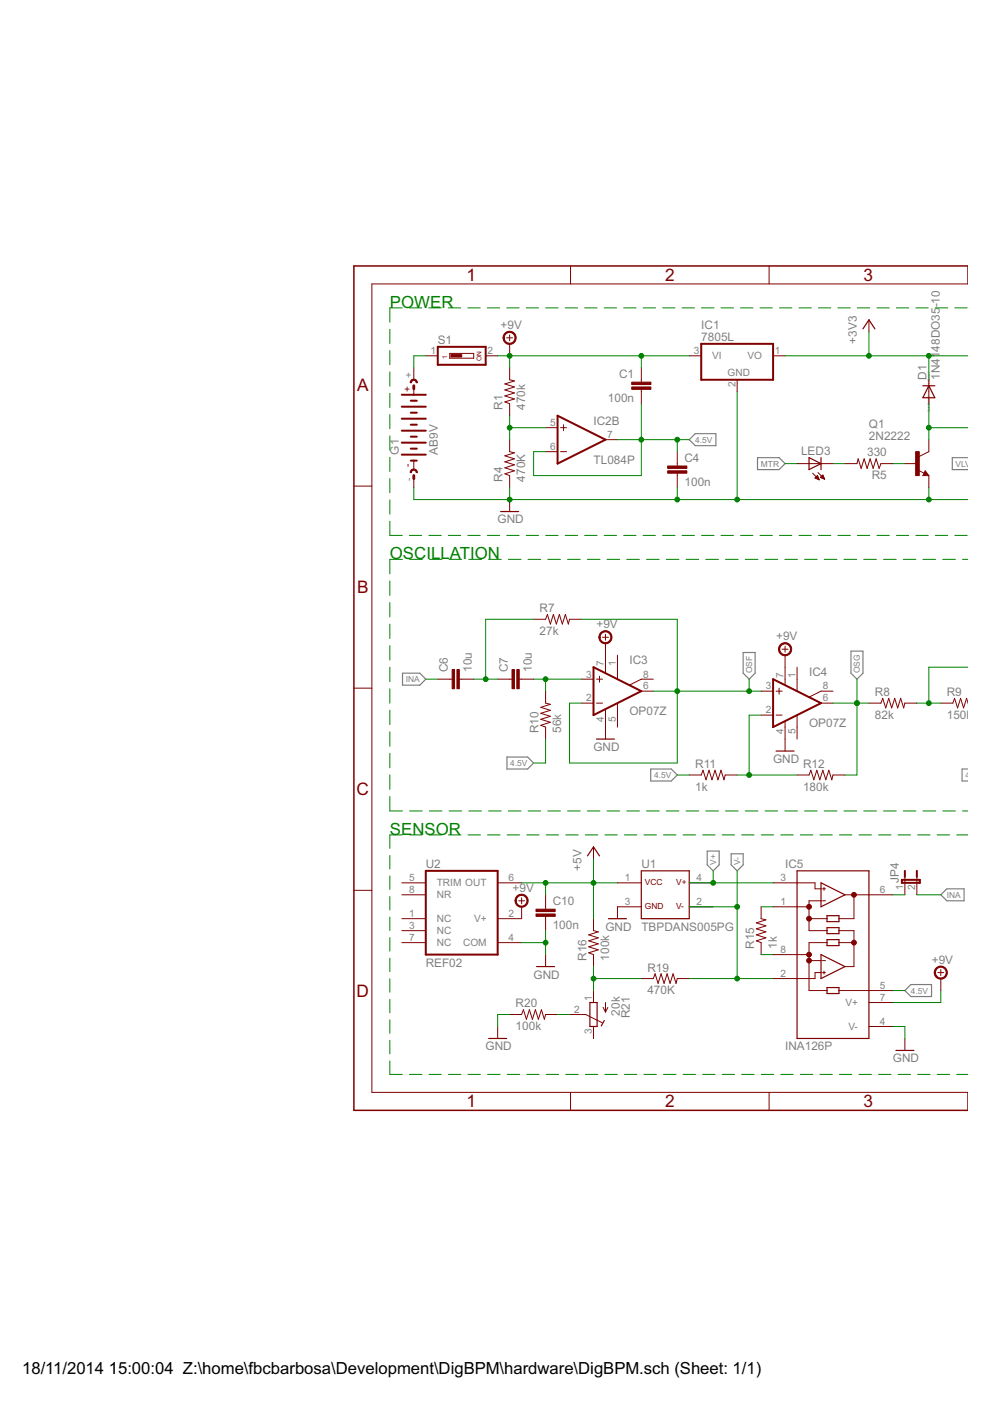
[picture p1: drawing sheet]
<svg xmlns="http://www.w3.org/2000/svg" width="210mm" height="297mm" viewBox="0 0 210 297" stroke-linecap="round" stroke-linejoin="round" font-family="sans-serif">
<g fill="none" stroke="#808080" stroke-width=".25">
<path d="M146.1 93.2l1.3-1.3h4.4v2.6h-4.4zM160.6 97h4.6l1.3 1.3-1.3 1.3h-4.6zM205.2 97h-3.3v2.6h3.3M157.6 138.3h2.5v4.4l-1.3 1.3-1.2-1.3zM180.4 138h2.6v4.7l-1.3 1.3-1.3-1.3zM85.3 142.7h3.7l1.3 1.3-1.3 1.3h-3.7zM107.5 160.5h4.4l1.2 1.3-1.2 1.2h-4.4zM138 163h4.3l1.3 1.3-1.3 1.3h-4.3zM205.2 163h-1.2v2.6h1.2M149.9 180.4h2.6v3l-1.3 1.2-1.3-1.2zM155 181h2.6v2.4l-1.3 1.2-1.3-1.2zM199.5 189.7l1.2-1.3h3.7v2.6h-3.7z"/>
<path d="M191.9 210l1.2-1.3h4.4v2.6h-4.4z"/>
</g>
<path d="M205.2 56.4h-130.2v179h130.2" fill="none" stroke="#800000" stroke-width=".32"/>
<g fill="none" stroke="#800000" stroke-width=".21">
<path d="M121 56.4v3.8M163.1 56.4v3.8M87.7 78v2.5M90.3 75.4h2.5M95.4 74.9h5v1h-5zM103 75.4h2.5M107.4 71.6h1.3M108.1 78v2.5l1 .3-2.1 .6 2.1 .6-2.1 .7 2.1 .6-2.1 .6 2.1 .7-2.1 .6 1.1 .4v2.5M108.1 71v1.3M108.1 72.9v2.5M136 78v3M146.1 75.4h2.6"/>
<path d="M163.9 75.4h2.6M184.2 67.8v2.6M205.2 60.2h-126.4v171.4h126.4M87.7 82.4v1.3M87.7 97.7v1.9M108.1 93.2v2.6l1 .2-2.1 .6 2.1 .7-2.1 .6 2.1 .7-2.1 .6 2.1 .6-2.1 .7 1.1 .3v2.6M115.7 90.7h2.5M115.7 95.8h2.5M118.9 90.7h1.2M118.9 95.8h1.2M119.5 90v1.3M128.4 93.2h2.5"/>
<path d="M136 82.5v3.1M143.6 95.8v3M156.3 80.5v2.6M169 98.3h7.6M179.2 98.3h2.5l.2-1 .7 2 .6-2 .7 2 .6-2 .6 2 .7-2 .6 2 .4-1h2.5M191.9 98.3h2.5M194.7 99.7l1.2 .6M196.2 99.8l.7 1h-1.2zM196.9 80.5v5.1M196.9 93.2v2.6l-2 1M75 103.1h3.8M87.7 100.8v2.6"/>
<path d="M108.1 105.9v2.6M143.6 100.3v3.1M172.3 100.3l1.4 1.4M172.8 101.3l.5-.5 .4 .9zM172.8 101.3h.7M173 101.2h.5M173 101.4h.6M173.1 101h.3M173.2 100.9h.2M173.3 101.5h.3M173.4 100.2l1.4 1.4M173.5 101.7h.2"/>
<path d="M173.9 101.2l.6-.5 .3 .9zM174 101.2h.7M174.1 101h.5M174.1 101.3h.6M174.2 100.9h.4M174.3 100.8h.2M174.4 101.4h.4M174.7 101.5h.1M196.9 100.8v2.6M113.1 131.3h2.6l.4-1 .6 2 .6-2 .7 2 .6-2 .6 2 .7-2 .6 2 .3-1h2.5M127.7 135.1h1.3M128.4 134.5v1.2"/>
<path d="M128.4 136.4v6.3M130.9 138.9v5M165.8 137.6h1.3M166.5 137v1.3M166.5 138.9v6.3M75 145.9h3.8M92.8 144h3.1M97.4 144h3M105.5 144h3.1M110.1 144h3M115.7 146.5v2.6l1 .2-2 .7 2 .6-2 .6 2 .7-2 .6 2 .6-2 .7 1 .4v2.5M123.3 144h2.5"/>
<path d="M123.3 149.1h2.5M126.5 144h1.2M126.5 149.1h1.2M127.1 143.4v1.2M128.4 150.5v6.2M130.9 149.2v5M136 146.5h2.5M138.5 144h-2.5l-2.5 1.2M161.4 146.5h2.5M161.4 151.6h2.5M164.5 146.5h1.3M164.5 151.6h1.3"/>
<path d="M165.2 145.9v1.3M166.5 153v6.2M169 141.5v5M169 151.7v5M174.1 149.1h2.5M176.6 146.5h-2.5l-2.5 1.3M184.2 149.1h2.6l.4-1 .6 2 .6-2 .7 2 .6-2 .6 2 .7-2 .6 2 .3-1h2.5M205.2 148.8l-.3-.7-.6 2-.6-2-.7 2-.6-2-.4 1h-2.5M125.8 179.6v2.5M146.1 164.3h2.6l.4-1 .6 2 .6-2 .7 2 .6-2 .6 2 .7-2 .6 2 .3-1h2.5M169 164.3h2.5l.4-1 .7 2 .6-2 .6 2 .7-2 .6 2 .6-2 .7 2 .2-1h2.6M75 188.8h3.8"/>
<path d="M85.2 189.7h5.1M85.2 187.2h5.1M85.2 194.8h5.1M85.2 197.3h5.1M85.2 199.9h5.1M105.5 187.2h5.1M105.5 199.9h5.1M110 191h1.2M110.6 192.3v2.5h-5.1M110.6 190.4v1.2M115.7 189.7v3.1M115.7 194.3v3"/>
<path d="M125.8 194.8v2.5l1.1 .3-2.1 .6 2.1 .6-2.1 .7 2.1 .6-2.1 .6 2.1 .7-2.1 .6 1 .4v2.5M130.9 187.2h5.1M136 192.3h-5.1v2.5M146.1 187.2h5.1M146.1 192.3h5.1M161.4 192.3v2.5l1 .2-2 .7 2 .6-2 .6 2 .7-2 .6 2 .6-2 .7 1 .4v2.5M163.9 187.2h8.9v1.2h1.3M163.9 192.3h7.6M171.5 194.8h3.8M174.1 191h-2.6v6.3h3.8M174.4 188.4h.6M174.4 191h.6"/>
<path d="M174.7 188.1v.7M175.3 199.9h-3.8v10.1h3.8M177.9 197.3h3.2v7.6h-1.9M177.9 199.9h2.8M179.2 189.7h10.1M181.1 189.7v5.1h-3.2M191.9 185.9v3.8M194.4 185.9v3.8M105.5 217.6v2.6M108.1 215.1h2.5l.4-1 .6 2 .6-2 .7 2 .6-2 .7 2 .6-2 .6 2 .3-1h2.5M115.7 202.4v2.5M120.8 215.1h3.4l3.5 1.8"/>
<path d="M125.8 210v2.6M125.8 217.6v2.6M127.9 213.6l.5 1M128.4 212.6v2M128.9 213.6l-.5 1M136 207.5h2.5l.4-1 .6 2 .7-2 .6 2 .6-2 .7 2 .6-2 .6 2 .3-1h2.5M163.9 202.4h7.6M171.5 203.7h2.6M174.1 206.2h-1.3v1.3h-8.9M174.4 203.7h.6M174.4 206.2h.6M174.7 205.9v.6"/>
<path d="M177.9 210h11.4M184.2 212.6h5.1M184.2 217.6h5.1M198.8 206.2h1.3M199.5 205.6v1.2M199.5 207.5v2.5M121 231.6v3.8M163.1 231.6v3.8M191.9 220.2v2.5"/>
</g>
<g fill="#800000" stroke="#800000" stroke-width=".21">
<path d="M109.6 142h.5v4h-.5z"/>
<path d="M108.6 142h.5v4h-.5z"/>
<path d="M96.9 142h.5v4h-.5z"/>
<path d="M95.9 142h.5v4h-.5z"/>
<path d="M95.6 75.2h2.3v.5h-2.3z"/>
<path d="M113.6 193.8h4.1v.5h-4.1z"/>
<path d="M113.6 192.8h4.1v.5h-4.1z"/>
<path d="M133.9 82h4.1v.5h-4.1z"/>
<path d="M133.9 81h4.1v.5h-4.1z"/>
<path d="M141.6 99.8h4v.5h-4z"/>
<path d="M141.6 98.8h4v.5h-4z"/>
<path d="M194.1 95.8h.8v5h-.8z"/>
</g>
<g fill="none" stroke="#800000" stroke-width=".25">
<path d="M183 69.7l1.2-1.9 1.3 1.9M171.5 97l2.6 1.3-2.6 1.3zM174.1 97v2.6M195.7 81.8h2.5M196.9 81.8l1.3 2.5h-2.5zM106.2 108.5h3.8M196.2 100.3l.1 .3h-.4l.3-.5 .5 .6h-.8M126.5 156.7h3.8M164.5 159.2h3.9M124.6 181.5l1.2-1.9 1.3 1.9M129 194.8h3.8M136 184.6h10.1v10.2h-10.1z"/>
<path d="M169 184.6h15.2v35.6h-15.2zM174.1 187.2l5.1 2.5-5.1 2.6zM175.3 194.1h2.6v1.3h-2.6zM175.3 196.7h2.6v1.3h-2.6zM175.3 199.2h2.6v1.3h-2.6zM113.8 204.9h3.8M125.1 212.6h1.5v5h-1.5zM128.1 216.4l-.6 1.1M174.1 202.4l5.1 2.5-5.1 2.6zM175.3 209.4h2.6v1.3h-2.6zM103.6 220.2h3.8M189.9 222.7h3.9"/>
</g>
<g fill="#800000" stroke="#800000" stroke-width=".21">
<path d="M87.2 80.6a.77 .77 0 0 1 .8-.2 .77 .77 0 0 1 .5 .8h-.3a.51 .51 0 0 0-.5-.6 .51 .51 0 0 0-.5 .6h-.2z" fill-rule="evenodd"/>
<path d="M87.2 99.7a.77 .77 0 0 1 .8-.2 .77 .77 0 0 1 .5 .7h-.3a.51 .51 0 0 0-.5-.5 .51 .51 0 0 0-.5 .5h-.2z" fill-rule="evenodd"/>
<path d="M109.6 190a1.4 1.4 0 0 1 2.2 .2 1.4 1.4 0 0 1-.8 2.1 1.4 1.4 0 0 1-1.8-1.3h.3a1.14 1.14 0 0 1 1.6-1 1.14 1.14 0 0 1 .2 2 1.14 1.14 0 0 1-1.8-.7v-.3h-.3z" fill-rule="evenodd"/>
<path d="M198.5 205.3a1.4 1.4 0 0 1 2.2 .2 1.4 1.4 0 0 1-.9 2.1 1.4 1.4 0 0 1-1.7-1.4h.2a1.15 1.15 0 0 1 1.7-1.1 1.15 1.15 0 0 1 .2 2 1.15 1.15 0 0 1-1.8-.6l-.1-.3h-.2z" fill-rule="evenodd"/>
<path d="M127.3 134.2a1.4 1.4 0 0 1 2.3 .1 1.4 1.4 0 0 1-.8 2.1 1.4 1.4 0 0 1-1.8-1.3h.2a1.14 1.14 0 0 1 1.7-.9 1.14 1.14 0 0 1 .2 1.9 1.14 1.14 0 0 1-1.8-.7l-.1-.3h-.2z" fill-rule="evenodd"/>
<path d="M165.4 136.7a1.4 1.4 0 0 1 2.3 .2 1.4 1.4 0 0 1-.9 2.1 1.4 1.4 0 0 1-1.7-1.4h.2a1.15 1.15 0 0 1 1.6-1 1.15 1.15 0 0 1 .3 1.9 1.15 1.15 0 0 1-1.8-.6l-.1-.3h-.2z" fill-rule="evenodd"/>
<path d="M107 70.7a1.39 1.39 0 0 1 2.2 .2 1.39 1.39 0 0 1-.8 2.1 1.39 1.39 0 0 1-1.7-1.4h.2a1.14 1.14 0 0 1 1.7-.9 1.14 1.14 0 0 1 .1 1.9 1.14 1.14 0 0 1-1.8-.7v-.3h-.2z" fill-rule="evenodd"/>
<circle cx="171.5" cy="194.8" r=".51"/>
<circle cx="171.5" cy="202.4" r=".51"/>
<circle cx="181.1" cy="199.9" r=".51"/>
<circle cx="181.1" cy="189.7" r=".51"/>
<circle cx="171.5" cy="192.3" r=".51"/>
<circle cx="171.5" cy="203.7" r=".51"/>
</g>
<g fill="none" stroke="#800000" stroke-width=".42">
<path d="M92.8 73.5h10.2v3.8h-10.2zM148.7 72.9h15.2v7.6h-15.2zM85.2 96.4h5.1M85.2 83.7h5.1M85.2 93.9h5.1M85.2 91.3h5.1M85.2 88.8h5.1M85.2 86.2h5.1M87.1 97.7h1.3M87.1 95.1h1.3M87.1 92.6h1.3M87.1 90h1.3"/>
<path d="M87.1 87.5h1.3M87.1 85h1.3M118.2 88.1l10.2 5.1-10.2 5.1zM125.8 141.5l10.2 5-10.2 5.1zM163.9 144l10.2 5.1-10.2 5.1zM90.3 184.6h15.2v17.8h-15.2zM191.2 186.5h3.8v.7h-3.8zM191.9 184.6v1.3M194.4 184.6v1.3"/>
</g>
<path d="M87.7 81.8v.6M87.7 100.8v.7" fill="none" stroke="#800000" stroke-width=".61"/>
<g fill="none" stroke="#008000" stroke-width=".21">
<path d="M82.7 69.8v3M82.7 74.3v3M82.7 78.8v3.1M85.3 65.3h-2.6v3M86.8 65.3h2.6M90.3 75.4h-2.6v2.6M90.9 65.3h2.7M95 65.3h2.7M99.2 65.3h2.6M103.3 65.3h2.6M105.5 75.4h40.6M107.4 65.3h2.7"/>
<path d="M108.1 75.4v2.6M111.6 65.3h2.6M115.7 65.3h2.6M119.8 65.3h2.7M124 65.3h2.6M128.1 65.3h2.6M132.2 65.3h2.7M136 75.4v2.6M136.4 65.3h2.6M140.5 65.3h2.6M144.6 65.3h2.6M148.7 65.3h2.7"/>
<path d="M152.9 65.3h2.6M157 65.3h2.6M161.1 65.3h2.7M165.3 65.3h2.6M166.5 75.4h38.7M169.4 65.3h2.6M173.5 65.3h2.6M177.7 65.3h2.6M181.8 65.3h2.6M184.2 70.4v5M185.9 65.3h2.7M190.1 65.3h2.6"/>
<path d="M194.2 65.3h2.6M196.9 75.4v5.1M198.3 65.3h2.6M202.4 65.3h2.7M82.7 83.4v3M82.7 87.9v3M82.7 92.4v3M82.7 96.9v3M108.1 88.1v5.1M108.1 90.7h7.6M130.9 93.2h15.2M136 85.6v15.2h-22.9v-5h2.6"/>
<path d="M143.6 93.2v2.6M156.3 83.1v22.8M166.5 98.3h2.5M176.6 98.3h2.6M189.3 98.3h2.6M196.9 85.6v7.6M196.9 90.7h8.3M82.7 101.5v3M82.7 106v3M82.7 110.5v3h2.6M85.3 118.6h-2.6v3.1M86.8 113.5h2.6"/>
<path d="M86.8 118.6h2.7M87.7 103.4v2.5h117.5M90.9 113.5h2.7M91 118.6h2.7M95 113.5h2.7M95.2 118.6h2.7M99.2 113.5h2.6M99.4 118.6h2.7M103.3 113.5h2.6M103.6 118.6h2.7M107.4 113.5h2.7M107.8 118.6h2.7"/>
<path d="M108.1 103.4v2.5M111.6 113.5h2.6M112 118.6h2.6M115.7 113.5h2.6M116.1 118.6h2.7M119.8 113.5h2.7M120.3 118.6h2.7M124 113.5h2.6M124.5 118.6h2.7M128.1 113.5h2.6M128.7 118.6h2.7M132.2 113.5h2.7"/>
<path d="M132.9 118.6h2.7M136.4 113.5h2.6M137.1 118.6h2.7M140.5 113.5h2.6M141.3 118.6h2.7M143.6 103.4v2.5M144.6 113.5h2.6M145.5 118.6h2.6M148.7 113.5h2.7M149.6 118.6h2.7M152.9 113.5h2.6M153.8 118.6h2.7"/>
<path d="M157 113.5h2.6M158 118.6h2.7M161.1 113.5h2.7M162.2 118.6h2.7M165.3 113.5h2.6M166.4 118.6h2.7M169.4 113.5h2.6M170.6 118.6h2.6M173.5 113.5h2.6M174.8 118.6h2.6M177.7 113.5h2.6M178.9 118.6h2.7"/>
<path d="M181.8 113.5h2.6M183.1 118.6h2.7M185.9 113.5h2.7M187.3 118.6h2.7M190.1 113.5h2.6M191.5 118.6h2.7M194.2 113.5h2.6M195.7 118.6h2.7M196.9 103.4v2.5M198.3 113.5h2.6M199.9 118.6h2.7M202.4 113.5h2.7"/>
<path d="M204.1 118.6h1.1M82.7 123.2v3M82.7 127.7v3.1M82.7 132.3v3.1M82.7 136.9v3.1M113.1 131.3h-10.1v12.7M123.3 131.3h20.3v30.5h-22.8v-12.7h2.5M82.7 141.5v3M82.7 146v3.1M82.7 150.6v3M82.7 155.2v3M82.7 159.7v3.1"/>
<path d="M90.3 144h2.5M100.4 144h5.1M113.1 144h10.2M115.7 144v2.5M115.7 156.7v5.1h-2.6M138.5 146.5h22.9M158.8 144v2.5M161.4 151.6h-2.6v12.7M176.6 149.1h7.6M181.7 144v20.3h-2.5M194.4 149.1h5.1M205.2 141.5h-8.3v7.6"/>
<path d="M82.7 164.3v3.1M82.7 168.9v3h2.6M85.3 177h-2.6v2.9M86.8 177h2.7M86.8 171.9h2.7M91 177h2.6M91 171.9h2.7M95.1 177h2.6M95.2 171.9h2.7M99.2 177h2.7M99.4 171.9h2.7M103.4 177h2.6"/>
<path d="M103.6 171.9h2.7M107.5 177h2.7M107.8 171.9h2.7M111.7 177h2.6M112 171.9h2.6M115.8 177h2.6M116.1 171.9h2.7M120 177h2.6M120.3 171.9h2.7M124.1 177h2.6M124.5 171.9h2.7M128.2 177h2.7"/>
<path d="M128.7 171.9h2.7M132.4 177h2.6M132.9 171.9h2.7M136.5 177h2.7M137.1 171.9h2.7M140.7 177h2.6M141.3 171.9h2.7M143.6 164.3h2.5M144.8 177h2.7M145.5 171.9h2.6M149 177h2.6M149.6 171.9h2.7"/>
<path d="M153.1 177h2.6M153.8 171.9h2.7M156.3 164.3h12.7M157.2 177h2.7M158 171.9h2.7M161.4 177h2.6M162.2 171.9h2.7M165.5 177h2.7M166.4 171.9h2.7M169.7 177h2.6M170.6 171.9h2.6M173.8 177h2.7"/>
<path d="M174.8 171.9h2.6M178 177h2.6M178.9 171.9h2.7M182.1 177h2.7M183.1 171.9h2.7M186.3 177h2.6M187.3 171.9h2.7M190.4 177h2.7M191.5 171.9h2.7M194.6 177h2.6M195.7 171.9h2.7M198.7 177h2.6"/>
<path d="M199.9 171.9h2.7M202.8 177h2.4M204.1 171.9h1.1M82.7 181.4v2.8M82.7 185.7v2.9M82.7 190.1v2.8M82.7 194.4v2.9M82.7 198.8v2.9M110.6 187.2h20.3M110.6 199.9h5.1M115.7 187.2v2.5M115.7 197.3v5.1"/>
<path d="M125.8 182.1v12.7M146.1 187.2h17.8M146.1 192.3h10.2M151.2 184.6v2.6M156.3 184.6v22.9M161.4 192.3h2.5M189.3 189.7h2.6M194.4 189.7h5.1M82.7 203.2v2.8M82.7 207.5v2.9M82.7 211.9v2.8M82.7 216.2v2.9"/>
<path d="M108.1 215.1h-2.6v2.5M118.2 215.1h2.6M125.8 207.5h10.2M125.8 204.9v5.1M146.1 207.5h17.8M161.4 202.4h2.5M189.3 217.6h2.6v2.6M189.3 210h2.6M199.5 210v2.6h-10.2M82.7 220.6v2.8M82.7 224.9v2.9h2.6M86.8 227.8h2.7"/>
<path d="M91 227.8h2.6M95.1 227.8h2.6M99.2 227.8h2.7M103.4 227.8h2.6M107.5 227.8h2.7M111.7 227.8h2.6M115.8 227.8h2.6M120 227.8h2.6M124.1 227.8h2.6M128.2 227.8h2.7M132.4 227.8h2.6M136.5 227.8h2.7"/>
<path d="M140.7 227.8h2.6M144.8 227.8h2.7M149 227.8h2.6M153.1 227.8h2.6M157.2 227.8h2.7M161.4 227.8h2.6M165.5 227.8h2.7M169.7 227.8h2.6M173.8 227.8h2.7M178 227.8h2.6M182.1 227.8h2.7M186.3 227.8h2.6"/>
<path d="M190.4 227.8h2.7M194.6 227.8h2.6M198.7 227.8h2.6M202.8 227.8h2.4"/>
</g>
<g fill="#008000" stroke="#008000" stroke-width=".21">
<circle cx="151.2" cy="187.2" r=".51"/>
<circle cx="156.3" cy="207.5" r=".51"/>
<circle cx="156.3" cy="192.3" r=".51"/>
<circle cx="156.3" cy="105.9" r=".51"/>
<circle cx="108.1" cy="105.9" r=".51"/>
<circle cx="143.6" cy="105.9" r=".51"/>
<circle cx="196.9" cy="105.9" r=".51"/>
<circle cx="115.7" cy="199.9" r=".51"/>
<circle cx="103" cy="144" r=".51"/>
<circle cx="115.7" cy="144" r=".51"/>
<circle cx="143.6" cy="146.5" r=".51"/>
<circle cx="158.8" cy="146.5" r=".51"/>
<circle cx="158.8" cy="164.3" r=".51"/>
<circle cx="196.9" cy="149.1" r=".51"/>
<circle cx="108.1" cy="90.7" r=".51"/>
<circle cx="125.8" cy="207.5" r=".51"/>
<circle cx="108.1" cy="75.4" r=".51"/>
<circle cx="136" cy="75.4" r=".51"/>
<circle cx="196.9" cy="75.4" r=".51"/>
<circle cx="184.2" cy="75.4" r=".51"/>
<circle cx="125.8" cy="187.2" r=".51"/>
<circle cx="115.7" cy="187.2" r=".51"/>
<circle cx="136" cy="93.2" r=".51"/>
<circle cx="143.6" cy="93.2" r=".51"/>
<circle cx="181.7" cy="149.1" r=".51"/>
<circle cx="196.9" cy="90.7" r=".51"/>
</g>
<g font-size="4.1" fill="#800000">
<text x="98.9" y="59.6">1</text>
<text x="141" y="59.6">2</text>
<text x="183.1" y="59.6">3</text>
<text x="75.7" y="82.9">A</text>
<text x="75.7" y="125.8">B</text>
<text x="75.6" y="168.6">C</text>
<text x="75.6" y="211.5">D</text>
<text x="98.9" y="234.8">1</text>
<text x="141" y="234.8">2</text>
<text x="183.1" y="234.8">3</text>
</g>
<g font-size="4" fill="#008000">
<text x="82.7" y="65.3">POWER</text>
<text x="82.7" y="118.6">OSCILLATION</text>
<text x="82.7" y="177">SENSOR</text>
</g>
<g font-size="4">
<text x="4.7" y="291.3">18/11/2014</text>
<text x="23.1" y="291.3">15:00:04 Z:\home\fbcbarbosa\Development\DigBPM\hardware\DigBPM.sch (Sheet: 1/1)</text>
</g>
<g font-size="2.8" fill="#808080">
<text x="199.2" y="65.2" transform="rotate(-90 199.2 65.2)">-10</text>
<text x="106.1" y="69.7">+9V</text>
<text x="148.7" y="69.7">IC1</text>
<text x="92.8" y="72.9">S1</text>
<text x="148.7" y="72.3">7805L</text>
<text x="181.7" y="72.9" transform="rotate(-90 181.7 72.9)">+3V3</text>
<text x="131.3" y="80.1">C1</text>
<text x="196.5" y="80.5" transform="rotate(-90 196.5 80.5)">D1</text>
<text x="199.2" y="80.5" transform="rotate(-90 199.2 80.5)">1N4148DO35</text>
<text x="106.6" y="86.9" transform="rotate(-90 106.6 86.9)">R1</text>
<text x="111.4" y="86.9" transform="rotate(-90 111.4 86.9)">470k</text>
<text x="128.9" y="85.2">100n</text>
<text x="125.8" y="90">IC2B</text>
<text x="184.2" y="93.2">2N2222</text>
<text x="184.2" y="90.7">Q1</text>
<text x="84.6" y="96.4" transform="rotate(-90 84.6 96.4)">G1</text>
<text x="92.8" y="96.4" transform="rotate(-90 92.8 96.4)">AB9V</text>
<text x="125.8" y="98.3">TL084P</text>
<text x="145.1" y="97.9">C4</text>
<text x="169.8" y="96.5">LED3</text>
<text x="183.9" y="96.8">330</text>
<text x="184.8" y="101.6">R5</text>
<text x="106.6" y="102.1" transform="rotate(-90 106.6 102.1)">R4</text>
<text x="111.4" y="102.1" transform="rotate(-90 111.4 102.1)">470K</text>
<text x="145.1" y="103">100n</text>
<text x="105.5" y="111">GND</text>
<text x="114.4" y="129.8">R7</text>
<text x="114.4" y="134.6">27k</text>
<text x="126.5" y="133.2">+9V</text>
<text x="164.6" y="135.7">+9V</text>
<text x="95" y="142.5" transform="rotate(-90 95 142.5)">C6</text>
<text x="100.1" y="142.5" transform="rotate(-90 100.1 142.5)">10u</text>
<text x="107.7" y="142.5" transform="rotate(-90 107.7 142.5)">C7</text>
<text x="112.7" y="142.5" transform="rotate(-90 112.7 142.5)">10u</text>
<text x="133.4" y="140.8">IC3</text>
<text x="171.5" y="143.4">IC4</text>
<text x="185.5" y="147.6">R8</text>
<text x="200.7" y="147.6">R9</text>
<text x="114.2" y="155.4" transform="rotate(-90 114.2 155.4)">R10</text>
<text x="119" y="155.4" transform="rotate(-90 119 155.4)">56k</text>
<text x="133.4" y="151.6">OP07Z</text>
<text x="171.5" y="154.2">OP07Z</text>
<text x="185.5" y="152.4">82k</text>
<text x="200.7" y="152.4">150k</text>
<text x="125.8" y="159.2">GND</text>
<text x="163.9" y="161.8">GND</text>
<text x="147.4" y="167.6">1k</text>
<text x="147.4" y="162.8">R11</text>
<text x="170.3" y="167.6">180k</text>
<text x="170.3" y="162.8">R12</text>
<text x="90.3" y="184">U2</text>
<text x="123.3" y="184.6" transform="rotate(-90 123.3 184.6)">+5V</text>
<text x="136" y="184">U1</text>
<text x="166.5" y="184">IC5</text>
<text x="108.7" y="189.1">+9V</text>
<text x="117.2" y="191.9">C10</text>
<text x="190.6" y="187.2" transform="rotate(-90 190.6 187.2)">JP4</text>
<text x="117.2" y="196.9">100n</text>
<text x="128.4" y="197.3">GND</text>
<text x="136" y="197.3">TBPDANS005PG</text>
<text x="124.3" y="203.7" transform="rotate(-90 124.3 203.7)">R16</text>
<text x="129.1" y="203.7" transform="rotate(-90 129.1 203.7)">100k</text>
<text x="159.9" y="201.1" transform="rotate(-90 159.9 201.1)">R15</text>
<text x="164.7" y="201.1" transform="rotate(-90 164.7 201.1)">1k</text>
<text x="90.3" y="204.9">REF02</text>
<text x="113.1" y="207.5">GND</text>
<text x="137.3" y="206">R19</text>
<text x="197.6" y="204.3">+9V</text>
<text x="109.3" y="213.6">R20</text>
<text x="131.4" y="215.3" transform="rotate(-90 131.4 215.3)">20k</text>
<text x="133.6" y="215.9" transform="rotate(-90 133.6 215.9)">R21</text>
<text x="137.3" y="210.8">470K</text>
<text x="109.3" y="218.4">100k</text>
<text x="103" y="222.7">GND</text>
<text x="166.5" y="222.7">INA126P</text>
<text x="189.3" y="225.3">GND</text>
</g>
<g font-size="2.4" fill="#808080">
<text x="91.3" y="75.1">1</text>
<text x="103.3" y="75.1">2</text>
<text x="147.1" y="75.1">3</text>
<text x="151" y="76.2">VI</text>
<text x="158.5" y="76.2">VO</text>
<text x="164.3" y="75.1">1</text>
<text x="154.3" y="79.8">GND</text>
<text x="155.9" y="82.1" transform="rotate(-90 155.9 82.1)">2</text>
<text x="116.7" y="95.4">6</text>
<text x="116.7" y="90.3">5</text>
<text x="128.7" y="92.9">7</text>
<text x="87.4" y="101.9" transform="rotate(-90 87.4 101.9)">-</text>
<text x="124.3" y="143.6">3</text>
<text x="128" y="141.1" transform="rotate(-90 128 141.1)">7</text>
<text x="130.6" y="141.1" transform="rotate(-90 130.6 141.1)">1</text>
<text x="136.3" y="143.6">8</text>
<text x="166.1" y="143.6" transform="rotate(-90 166.1 143.6)">7</text>
<text x="168.6" y="143.6" transform="rotate(-90 168.6 143.6)">1</text>
<text x="124.3" y="148.7">2</text>
<text x="136.3" y="146.2">6</text>
<text x="162.4" y="146.2">3</text>
<text x="174.4" y="146.2">8</text>
<text x="174.4" y="148.7">6</text>
<text x="128" y="153.2" transform="rotate(-90 128 153.2)">4</text>
<text x="130.6" y="153.2" transform="rotate(-90 130.6 153.2)">5</text>
<text x="162.4" y="151.3">2</text>
<text x="166.1" y="155.7" transform="rotate(-90 166.1 155.7)">4</text>
<text x="168.6" y="155.7" transform="rotate(-90 168.6 155.7)">5</text>
<text x="86.8" y="186.8">5</text>
<text x="86.8" y="189.4">8</text>
<text x="92.6" y="187.9">TRIM OUT</text>
<text x="92.6" y="190.5">NR</text>
<text x="107.8" y="186.8">6</text>
<text x="132.5" y="186.8">1</text>
<text x="132.5" y="191.9">3</text>
<text x="147.7" y="191.9">2</text>
<text x="147.7" y="186.8">4</text>
<text x="165.5" y="186.8">3</text>
<text x="165.5" y="191.9">1</text>
<text x="186.6" y="189.4">6</text>
<text x="191.5" y="188.7" transform="rotate(-90 191.5 188.7)">1</text>
<text x="194" y="188.7" transform="rotate(-90 194 188.7)">2</text>
<text x="86.8" y="194.4">1</text>
<text x="86.8" y="197">3</text>
<text x="92.6" y="195.5">NC</text>
<text x="100.5" y="195.5">V+</text>
<text x="107.8" y="194.4">2</text>
<text x="86.8" y="199.5">7</text>
<text x="92.6" y="198.1">NC</text>
<text x="92.6" y="200.6">NC</text>
<text x="98.2" y="200.6">COM</text>
<text x="107.8" y="199.5">4</text>
<text x="165.5" y="202">8</text>
<text x="165.5" y="207.1">2</text>
<text x="186.6" y="209.7">5</text>
<text x="121.7" y="214.7">2</text>
<text x="125.5" y="212.2" transform="rotate(-90 125.5 212.2)">1</text>
<text x="179.2" y="213.3">V+</text>
<text x="186.6" y="212.2">7</text>
<text x="125.5" y="219.2" transform="rotate(-90 125.5 219.2)">3</text>
<text x="179.9" y="218.4">V-</text>
<text x="186.6" y="217.3">4</text>
</g>
<g font-size="2.4" fill="#800000">
<text x="87.1" y="83.1" transform="rotate(-90 87.1 83.1)">+ +</text>
<text x="87.1" y="98.9" transform="rotate(-90 87.1 98.9)">-</text>
</g>
<g font-size="2" fill="#808080">
<text x="147.4" y="93.8">4.5V</text>
<text x="161.3" y="98.9">MTR</text>
<text x="202.6" y="98.9">VLV</text>
<text x="159.5" y="142.7" transform="rotate(-90 159.5 142.7)">OSF</text>
<text x="182.3" y="142.7" transform="rotate(-90 182.3 142.7)">OSG</text>
<text x="86" y="144.6">INA</text>
<text x="108.2" y="162.4">4.5V</text>
<text x="138.7" y="164.9">4.5V</text>
<text x="204.7" y="164.9">4.5V</text>
<text x="151.9" y="183.4" transform="rotate(-90 151.9 183.4)">V+</text>
<text x="156.9" y="183.4" transform="rotate(-90 156.9 183.4)">V-</text>
<text x="200.7" y="190.3">INA</text>
<text x="193.1" y="210.7">4.5V</text>
</g>
<g font-size="2" fill="#800000">
<text x="136.7" y="187.7">VCC</text>
<text x="143.3" y="187.7">V+</text>
<text x="136.7" y="192.8">GND</text>
<text x="143.3" y="192.8">V-</text>
</g>
<g font-size="1.6" fill="#800000">
<text x="94.8" y="76.1" transform="rotate(-90 94.8 76.1)">1</text>
<text x="102.1" y="76.6" transform="rotate(-90 102.1 76.6)">ON</text>
</g>
<g font-size=".7" fill="#800080">
<text x="197.1" y="82.2" transform="rotate(-90 197.1 82.2)">SpiceOrder 2</text>
<text x="197.1" y="87.3" transform="rotate(-90 197.1 87.3)">SpiceOrder</text>
<text x="197.1" y="84.2" transform="rotate(-90 197.1 84.2)">1</text>
</g>
</svg>
